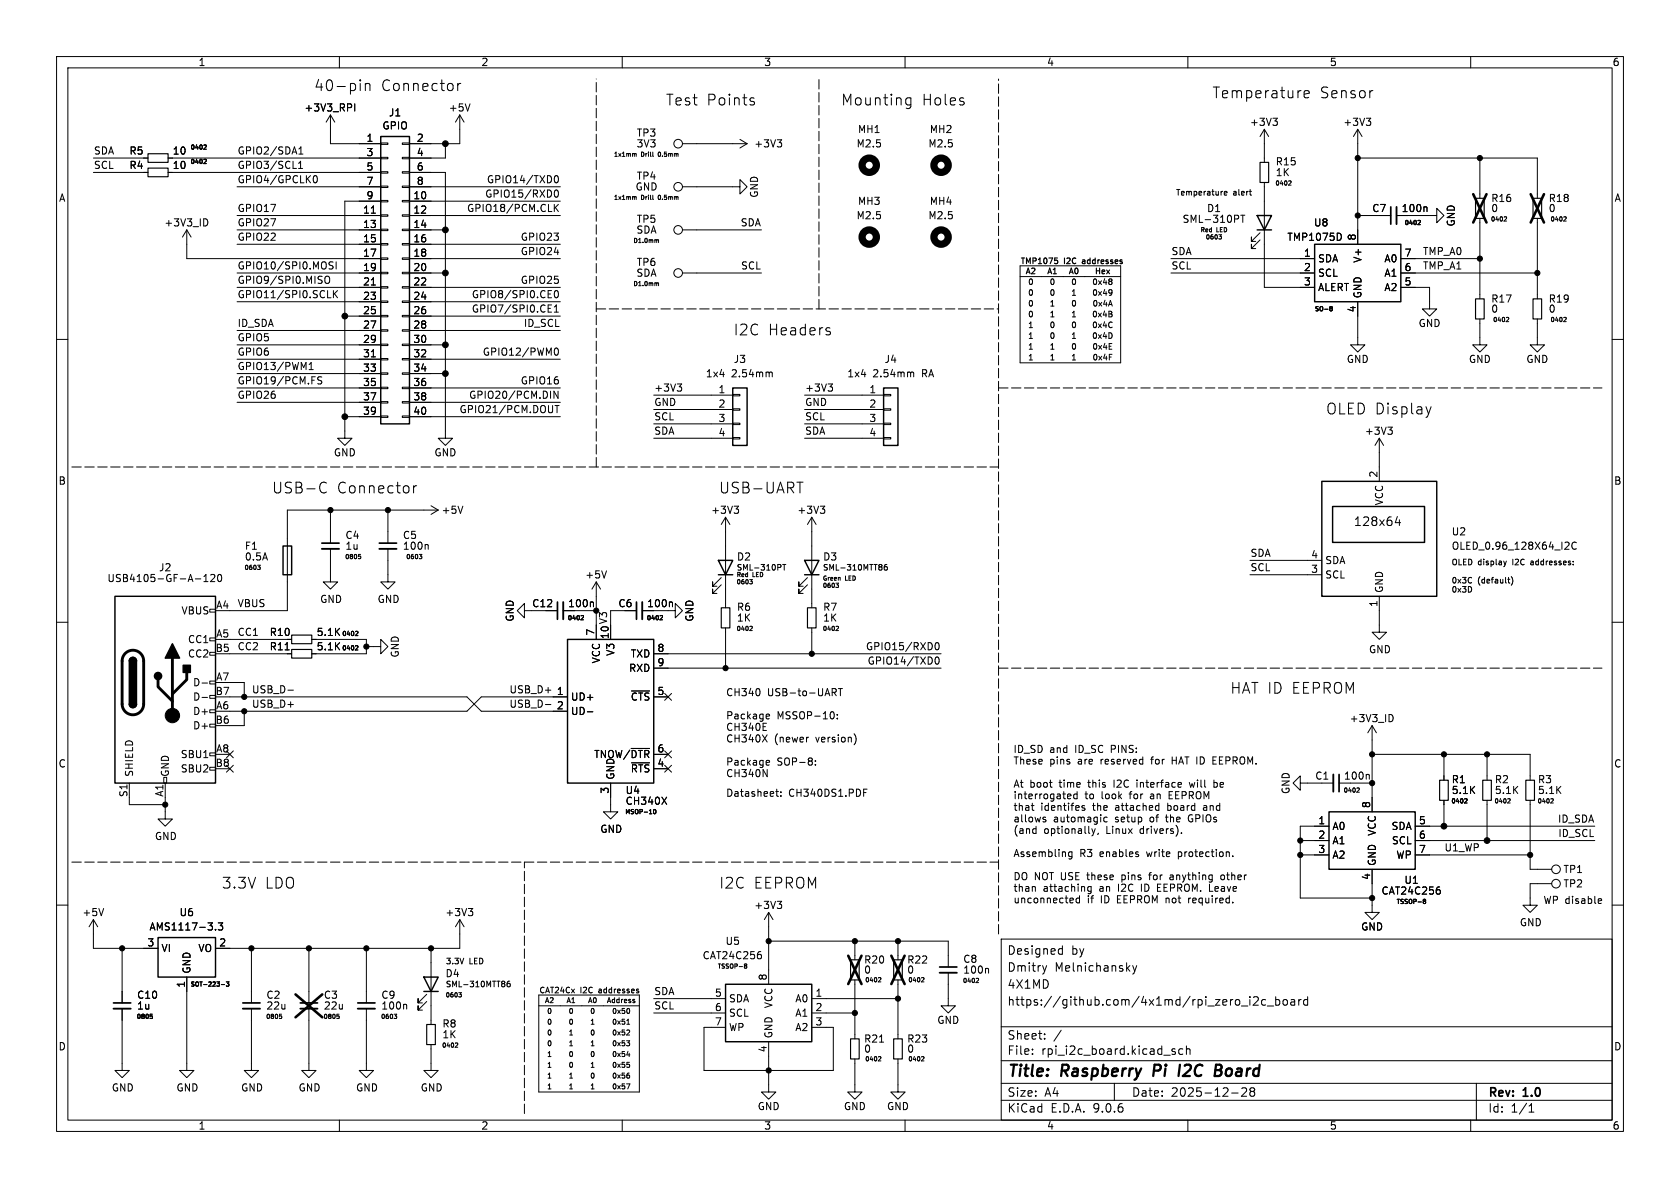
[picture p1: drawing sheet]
<svg xmlns="http://www.w3.org/2000/svg" width="297mm" height="210mm" viewBox="0 0 297 210" stroke-linecap="round" stroke-linejoin="round" font-family="sans-serif">
<g fill="none" stroke="#000" stroke-width=".18">
<path d="M10 10h277v190h-277zM12 12h273v186h-273zM60 10v2M62.7 18.4v1.2M63.7 14.1l-.1 .1 .1 .1M63.7 14.1v.2M63.7 14.7v1.3M63.7 14.1l.1 .1-.1 .1M64.6 14.7v1.3M64.6 14.9a.47 .47 0 0 1 .8 .1v1M80.9 14.7v1.3M81.5 14.7l-.4 .1-.2 .3"/>
<path d="M83.1 18.4l-.4 1.2M110 10v2M132.9 17.9l.4 .1 .1 .3-.3 .3h-.3M132.9 17.3l.4 .1M160 10v2M160.2 18.4l.3 .2 .5-.1M161 17.4l-.5-.1-.3 .2M161 17.3v1.5a.52 .52 0 0 1-.8 .3M210 10v2M230.6 16.7l.9-.2-.1-.4-.6-.1-.2 .3v.9l.2 .1 .6-.1M242.5 16h.2M260 10v2"/>
<path d="M16.5 27.9h9.7M16.5 30.5h9.7M29.7 27.9h37.6M29.7 30.5h37.6M36.2 28.2h.2l.1 .2-.5 .5h.5M36.2 25.6l.2 .1 .1 .1-.5 .6h.5M36.3 38.7a.68 .68 0 0 1 .4 .6 .68 .68 0 0 1-.4 .6M41.9 33h25.4M41.9 38.1h25.4M52.8 29.8h.7M52.8 28.9l.3-.4v1.3M52.8 27.2h.8"/>
<path d="M52.8 26.3l.4-.3v1.2M55.6 31.1l.1-.1a.68 .68 0 0 1 .4 .7 .68 .68 0 0 1-.4 .6 .84 .84 0 0 1-.1-1.2zM58.4 20.3l-.7 1.3M58.4 20.3l.8 1.3M58.4 20.3v5.1h8.9M65.6 37.7h.8M67.3 25.3h1.3v.2h-1.3zM67.3 27.8h1.3v.3h-1.3zM67.3 30.4h1.3v.2h-1.3zM67.3 32.9h1.3v.2h-1.3zM67.3 35.4h1.3v.3h-1.3zM67.3 38h1.3v.2h-1.3z"/>
<path d="M67.3 35.6h-6.3v41.9h1.2l-1.2 1.2-1.3-1.2h1.3M71.1 25.3h1.3v.2h-1.3zM71.1 27.8h1.3v.3h-1.3zM71.1 30.4h1.3v.2h-1.3zM71.1 32.9h1.3v.2h-1.3zM71.1 35.4h1.3v.3h-1.3zM71.1 38h1.3v.2h-1.3zM72.4 30.5h6.3v47h1.3l-1.3 1.2-1.2-1.2h1.2M72.4 33h26.7M72.4 35.6h26.7M72.4 38.1h26.7M78.7 25.4v2.5h-6.3"/>
<path d="M81.3 20.3v5.1h-8.9M81.3 20.3l-.8 1.3M81.3 20.3l.7 1.3M98 36.1v1.3M98.1 31.2l.2-.2a.68 .68 0 0 1 .4 .7 .68 .68 0 0 1-.4 .6l-.2-.1-.1-.4zM98.1 33.7l.2-.1a.68 .68 0 0 1 .4 .6 .68 .68 0 0 1-.4 .7l-.2-.2-.1-.3zM98.2 36.7l.5 .7M98.7 36.1l-.7 .8M112.2 27.2h.2l.1 .4M112.2 34.8h.2l.1 .5M115.4 27.6h.1M115.4 35.2l.1 .1"/>
<path d="M120.6 33h10.2v-1.2l1.3 1.2-1.3 1.3v-1.3M120.6 25.4h11.5M130.8 24.6l1.3 .8M132.1 25.4l-1.3 .8M137.4 24.7h.8l-.4 .5M137.9 25.2l.3 .2v.3l-.3 .3M216.4 34.2l.5-.1v-.2l-.3-.1-.2 .2 .1 .4h.4M219.3 38h.8M219.7 38v1.3M220.9 33.8h.3M221.2 34.5h.1M223.5 32.3v18.5h8.9"/>
<path d="M223.5 22.9v5.8M223.5 22.9l-.7 1.2M223.5 22.9l.8 1.2M225 20.9h.8l-.4 .5M225.6 21.4l.2 .2v.3l-.2 .3M227.9 32h.3v.2l-.4 .5h.4M240 27.9h31.8v7.2M240 38.1h5.9M240 22.9v20.3M240 22.9l-.7 1.2M240 22.9l.8 1.2M241.5 20.9h.8l-.4 .5"/>
<path d="M242.1 21.4l.2 .2v.3l-.2 .3M246.9 38.1h7.1v-1.3l1.3 1.3-1.3 1.3v-1.3M250.8 39h.2l.1 .2-.5 .5h.5M252.1 36.6l.2 .1v.7M261.6 27.9v7.2M261.6 38.6v14.2M266 38.3l.3 .1v.1l-.4 .6h.4M271.8 38.6v14.2M276.6 38.3l.2 .1 .1 .1-.5 .6h.5M33 40.6v5.1h34.3M33 40.6l-.7 1.3M33 40.6l.8 1.3"/>
<path d="M41.9 40.6h25.4M41.9 43.2h25.4M41.9 48.3h25.4M41.9 50.8h25.4M41.9 53.3h25.4M41.9 58.4h25.4M57.5 49l.2-.2a.43 .43 0 0 1 .6 .5v.4a.42 .42 0 0 1-.4 .4 .42 .42 0 0 1-.5-.4zM57.9 52.6h.6M58.9 46.3h-.5l-.2 .1v.4l.6 .2 .1 .3-.3 .3-.4-.1M58.9 51.4v1.2M59.1 51.9l.6 .7M59.4 46.3v1.3"/>
<path d="M59.7 51.4l-.8 .7M61 55.9h6.3M65.6 50.4h.8M67.3 40.5h1.3v.3h-1.3zM67.3 43.1h1.3v.2h-1.3zM67.3 45.6h1.3v.2h-1.3zM67.3 48.1h1.3v.3h-1.3zM67.3 50.7h1.3v.2h-1.3zM67.3 53.2h1.3v.3h-1.3zM67.3 55.8h1.3v.2h-1.3zM67.3 58.3h1.3v.2h-1.3zM71.1 40.5h1.3v.3h-1.3z"/>
<path d="M71.1 43.1h1.3v.2h-1.3zM71.1 45.6h1.3v.2h-1.3zM71.1 48.1h1.3v.3h-1.3zM71.1 50.7h1.3v.2h-1.3zM71.1 53.2h1.3v.3h-1.3zM71.1 55.8h1.3v.2h-1.3zM71.1 58.3h1.3v.2h-1.3zM72.4 40.6h6.3M72.4 43.2h26.7M72.4 45.7h26.7M72.4 48.3h6.3M72.4 50.8h26.7"/>
<path d="M72.4 53.3h26.7M72.4 55.9h26.7M72.4 58.4h26.7M96.9 54.5h.4M96.9 55.2h.6M96.9 53.9h.6M98 55.2h.7M98 54.3l.4-.4v1.3M98.1 51.5l.2-.1a.68 .68 0 0 1 .4 .6 .68 .68 0 0 1-.4 .6l-.2-.1-.1-.3zM116.1 50h.3v.5M116.1 42.4h.3v.5M120.6 40.6h14"/>
<path d="M120.6 48.3h14M146.5 58.6l.3 .2-.1 .3-.2 .1M146.5 57.9l.2 .1M180.3 48.9h17.8M180.3 47h17.8v17.1h-17.8zM196.4 49.3l.2 .2-.2 .2 .2 .4-.2 .2M196.4 51.2l.2 .2v.4l-.2 .4M196.6 55.6v.3M196.6 51.6l-.2 .2M207 45.7h25.4M207 48.3h25.4M215.9 41.5l-.2 .3 .2 .1v.2l-.3 .2"/>
<path d="M222.8 42.4l-1.6 1.5v-.7v.7h.8M222.8 41.1l-1.6 1.6v-.8v.8h.8M235.1 54.4l.1 .1M235.1 54.3l.4-.1v.2l-.1 .1M235.2 54.5h.2M235.2 54.5l-.1 .1M235.4 54.5l.1 .2v.2h-.4M236.9 41.3l.2 .5-.2 .6M240 53.3v7.7h1.3l-1.3 1.2-1.2-1.2h1.2M247.6 50.8h5.1v3.8h1.3l-1.3 1.3-1.2-1.3h1.2M247.6 45.7h14M247.6 48.3h24.2"/>
<path d="M261.6 56.4v4.6h1.3l-1.3 1.2-1.3-1.2h1.3M266.4 56.1h.3v.2l-.4 .6h.4M271.8 56.4v4.6h1.2l-1.2 1.2-1.3-1.2h1.3M276.6 56.1h.2l.1 .2-.5 .6h.5M10 60h2M41.9 61h25.4M41.9 63.5h25.4M41.9 66h25.4M41.9 68.6h25.4M41.9 71.1h25.4M54.6 65.3h.8M54.6 64.4l.4-.3v1.2"/>
<path d="M56.9 66.7l-.5-.1-.2 .1v.4l.6 .2 .1 .3-.3 .3-.4-.1M61 73.7h6.3M65.6 63.1h.8M67.3 60.8h1.3v.3h-1.3zM67.3 63.4h1.3v.2h-1.3zM67.3 65.9h1.3v.3h-1.3zM67.3 68.5h1.3v.2h-1.3zM67.3 71h1.3v.2h-1.3zM67.3 73.5h1.3v.3h-1.3zM71.1 60.8h1.3v.3h-1.3zM71.1 63.4h1.3v.2h-1.3zM71.1 65.9h1.3v.3h-1.3z"/>
<path d="M71.1 68.5h1.3v.2h-1.3zM71.1 71h1.3v.2h-1.3zM71.1 73.5h1.3v.3h-1.3zM72.4 61h6.3M72.4 63.5h26.7M72.4 66h6.3M72.4 68.6h26.7M72.4 71.1h26.7M72.4 73.7h26.7M98.1 71.7h.7M98.1 61.6l.2-.1a.68 .68 0 0 1 .4 .7 .68 .68 0 0 1-.4 .6l-.2-.1-.1-.4zM98.5 71.7v1.3"/>
<path d="M98.7 69.1v1.3l-.8-1.3v1.3M115.6 69.9h13.9M115.6 72.4h13.9M115.6 74.9h13.9M115.6 77.5h13.9M119.7 67.9h.8l-.4 .5M120.3 68.4l.2 .2v.3l-.2 .2M129.5 69.7h1.3v.3h-1.3zM129.5 72.3h1.3v.2h-1.3zM129.5 74.8h1.3v.3h-1.3zM129.5 77.3h1.3v.3h-1.3zM136.2 65.8l.3 .2v.6"/>
<path d="M142.2 69.9h14M142.2 72.4h14M142.2 74.9h14M142.2 77.5h14M146.4 67.9h.8l-.4 .5M146.9 68.4l.3 .2v.3l-.3 .2M156.2 69.7h1.3v.3h-1.3zM156.2 72.3h1.3v.2h-1.3zM156.2 74.8h1.3v.3h-1.3zM156.2 77.3h1.3v.3h-1.3zM161.2 65.8l.3 .2v.6M196.1 61.7h.5"/>
<path d="M196.1 60.7h.5M196.1 62.6h.5M243.8 77.5l-.7 1.2M243.8 77.5l.8 1.2M243.8 77.5v7.6M245.4 75.5h.7l-.4 .5M245.9 76l.2 .2v.3l-.2 .3M253 71.9l-.5 1.3M285 60h2M46 99.9l-.2 .3 .2 .1v.2l-.4 .2M56.9 85.3a.67 .67 0 0 1 .8 .1M57.7 87a.67 .67 0 0 1-.8 0"/>
<path d="M58.4 97v5.9h1.3l-1.3 1.2-1.3-1.2h1.3M58.4 90.2v5.8M63.4 98h.3M63.5 98.3l.3 .1-.1 .3-.2 .1M68.6 97v5.9h1.2l-1.2 1.2-1.3-1.2h1.3M68.6 90.2v5.8M73.1 85.9v1.2M73.7 85.9l-.4 .1-.2 .2M74.6 98l-.3 .3 .2 .1 .1 .2-.4 .2M75.5 96.3l.2 .1v.7M76.2 89.4l1.3 .8M77.5 90.2h-26.7v17.8h-10.2"/>
<path d="M77.5 90.2l-1.3 .7M81.8 89.5l-.4 1.2M128.3 91.4l-.8 1.3M128.3 91.4l.7 1.3M128.3 91.4v16M129.8 89.5h.8l-.5 .5M130.3 90l.3 .2v.3l-.3 .2M138 99.9v.3M138.4 99.8h.5M138.6 99.8v1M140.9 85.2h1.1M143.5 91.4v16"/>
<path d="M143.5 91.4l-.8 1.3M143.5 91.4l.8 1.3M145 89.5h.8l-.4 .5M145.6 90l.2 .2v.3l-.2 .2M155.8 99.8l.1 .2-.1 .2M156.8 99.8h-.3l-.1 .2-.1 .6 .2 .2 .3-.1v-.5h-.3l-.2 .2M221 99.1h12.7M247 91.3l-.3 1.1h.9M247.4 91.9v1M266.3 99.2l-.2 .6M270.6 99.5v.3M277.2 95.8l.2 .3-.1 .3-.7 .7h.8"/>
<path d="M278.7 96a.6 .6 0 0 0-.9 .4 .6 .6 0 0 0 .6 .7l.3-.1M10 110h2M34.5 102.3h1M36 102.8h.8M36 101.9l.4-.4v1.3M37.1 107.7h1v.5h-1zM37.1 112.8h1v.5h-1zM37.1 115.3h1v.5h-1zM37.3 101.7l.4-.2 .3 .4-.8 .9h.8M38.6 101.6l.2-.1a.68 .68 0 0 1 .4 .7 .68 .68 0 0 1-.4 .6 .84 .84 0 0 1-.2-1.2zM40.6 113h11M40.6 115.6h11"/>
<path d="M50.4 114.9h.7M55.1 113h9.7v2.6h-9.7M62.9 111.6h.3l.1 .2-.5 .6h.5M62.9 114.1l.3 .1 .1 .2-.5 .5h.5M64.8 114.3h2.5v-1.3l1.3 1.3-1.3 1.3v-1.3M92.7 108v-1.3l-1.3 1.3 1.3 1.2v-1.2h1.3M96.5 108h2.1M99.6 108h5.8M102.8 108.8h.3l.1 .2-.5 .6h.5M104.7 106.4l.2 .2v.7M105.4 102.9l-.8 1.2M105.4 102.9l.8 1.2"/>
<path d="M105.4 102.9v10.1M107.2 100.9l-.4 1.3M107.9 108h4.6M113.5 108h2.1M115.6 115.6h50.8M115.6 118.1h50.8M116.8 108.8h.3v.2l-.4 .6h.4M118.1 108h1.3v-1.3l1.2 1.3-1.2 1.2v-1.2M118.7 106.4l.2 .2v.7M127.5 103.4l-1.5 1.5v-.8v.8h.7M127.5 102.1l-1.5 1.5v-.7v.7h.7M128.3 111v7.1"/>
<path d="M132.5 102.5h.5l-.3 .2 .3 .1v.3l-.4 .1M132.7 110.7h.2l.1 .2-.5 .6h.5M142.7 103.4l-1.5 1.5v-.8v.8h.8M142.7 102.1l-1.5 1.5v-.7v.7h.8M143.5 111v4.6M147.9 110.7h.3v.2l-.4 .6h.4M148.2 103.1l-.2 .3 .2 .1v.2l-.3 .1M155.8 100.3l.1 .1-.1 .3M165.4 116.3l.2-.2a.68 .68 0 0 1 .4 .7 .68 .68 0 0 1-.4 .6l-.2-.1-.1-.4zM165.4 113.7l.2-.1a.68 .68 0 0 1 .4 .6 .68 .68 0 0 1-.4 .7l-.2-.2-.1-.3zM221 101.6h12.7M243.8 105.4v6.4h1.3l-1.3 1.2-1.2-1.2h1.2"/>
<path d="M261.6 101.9l-.1 .2M266.5 102.4h.4M266.7 103l.2 .1M267.2 101.9a1.15 1.15 0 0 1 0 1.6M285 110h2M22.9 138.4v3.8h6.3M29 137.4h.5v1h-.5zM29.2 138.4v6.4h1.3l-1.3 1.3-1.3-1.3h1.3M35.7 120.7h1M35.7 123.3h1M37.1 120.4h1v.5h-1zM37.1 122.9h1v.5h-1z"/>
<path d="M37.1 125.5h1v.5h-1zM37.1 128h1v.5h-1zM37.1 133.1h1v.5h-1zM37.1 135.6h1v.5h-1zM40 132.7l1.2 1.3M40 135.3l1.2 1.2M40.6 123.2h41.9l2.6 2.5h15.2M40.6 120.7h2.6v2.5M41.2 132.7l-1.2 1.3M41.2 135.3l-1.2 1.2M43.2 125.7v2.6h-2.6M50.9 122h1"/>
<path d="M96.4 124.5h1M100.3 123.2h-15.2l-2.6 2.5h-41.9M103.8 125.8h1M107.9 138.4v5.1h1.3l-1.3 1.3-1.2-1.3h1.2M111.6 132.3h3.2M111.6 122.1h3.2M111.6 134.8h3.2M115.6 123.2h2.5M115.6 133.4h2.5M115.6 135.9h2.5M117.5 122.6l1.2 1.2M117.5 132.7l1.2 1.3"/>
<path d="M117.5 135.3l1.2 1.2M118.7 122.6l-1.2 1.2M118.7 132.7l-1.2 1.3M118.7 135.3l-1.2 1.2M134.3 122v.8M134.8 129.9l.8 1.3M134.9 129.1h.6M134.9 136l.7 1.3v-1.3M135.6 134.4l.4 .1 .1 .2-.7 .1M135.6 126.2l.4 .1 .1 .2-.7 .2M135.6 129.9l-.8 1.3M136 127l-.4 .1"/>
<path d="M136 135.2l-.4 .1M137.1 139.9h.5M137.3 139.5v1.1l.3 .2M138 140v.1M142.8 130.3h.1M144.2 135.1v.2M144.2 134.5v.1M147.1 121.7h.5l.2 .3-.1 .3-.6 .1M147.2 125.8a.79 .79 0 0 1 0 1.3M147.4 122.4l.4 .6M148 126.3v.1M148 127v.1"/>
<path d="M148.2 121.7h.7M148.6 121.7v1.3M151 129.8a1.49 1.49 0 0 1 0 1.8M152.7 139.5h.6M190.4 139.9v1.3M201 137.9v.1M201 138.3v.9M206.7 139.9v1.3h.6M207.2 133.8v1.3M207.2 134.4h.8M210.3 138.3l.2 .9 .2-.6M214.4 134.4h.5"/>
<path d="M214.4 135.1h.6M214.4 133.8h.6M214.6 137.9v1.3M214.6 138.4l.4-.1 .2 .1M215.2 139l-.2 .2-.4-.1M229.9 138.4v-1.2l-1.3 1.2 1.3 1.3v-1.3h5.8M236.7 138.4h5.9M240 139.3h.2l.1 .2-.5 .5h.5M241.9 136.9l.2 .2v.6M242.6 128.3v15.2M242.6 133.4h27.9v4.5M242.6 128.3l-.8 1.2"/>
<path d="M242.6 128.3l.7 1.2M245.9 126.3a.68 .68 0 0 1 .4 .6 .68 .68 0 0 1-.4 .7M255.3 133.4v4.5M262.9 133.4v4.5M115.7 143.1a.39 .39 0 0 0-.2 .4 .39 .39 0 0 0 .4 .3 .51 .51 0 0 0-.1-.7M117 140.9l.9 1.3M117.9 140.9l-.9 1.3M137.4 159.3h.8l-.4 .5M137.9 159.8l.3 .3v.3l-.3 .2M138 140.7v.1M152.7 140.1h.4M182.3 142.4h.5"/>
<path d="M182.6 143.2h.2M183 156.8v.8M183 146.5l.2 .1M183.2 146.1v1.2M183.2 147.3h-.2M184.4 144.8l.5 .3v.1l-.4 .1M184.4 144.5h.5M188.9 140.4h.4v.3l-.6 .1M189.3 141.1l-.4 .1M189.5 150.6v1l-.2 .3-.3-.1M189.5 150.6h-.4l-.2 .2 .1 .6h.5M189.7 158.8l.1 .3-.7 .1"/>
<path d="M190.4 140.4h-.3l-.3 .2 .1 .5h.5M190.8 158.8h-.3l-.3 .2 .2 .5h.4M190.8 158.3v1.3M191.7 142.5l-.3-.1-.1 .2v.2l.4 .1v.3h-.4M192.9 156.7l-.1 1.2M192.9 156.8l-.4-.1-.2 .3 .1 .5h.5M193 146.5l.3 .8M193.3 147.3l-.3 .5M193.6 146.5l-.3 .8M194.2 147.3l-.2 .2M195.7 144.5l-.3-.1-.3 .3 .2 .5h.4M201.2 151.1v.3"/>
<path d="M203.1 154.7h.4M203.3 154.3l-.1 1.2M204.6 156.3v1.3h.6M204.6 156.9h.5M204.8 142.4l.1 .1M204.9 142v1.2M204.9 143.2h-.1M206.7 140.5h.4M207.2 154.7h-.3M207.3 155h-.3l-.2 .2 .1 .3h.4M208.9 147.2v.1M210.1 158.8v.8"/>
<path d="M210.3 144.1l-.2 .5 .2 .6M210.4 158.8l-.3 .2M212.9 142.4l-.1 .1M212.9 142.8l-.2 .1 .2 .3M216.4 154.7h-.3l-.3 .2 .1 .6h.5M217.9 151.3v.1M229.9 148.6h5M229.9 151.1h5M234.9 146.1h-5v12.7h12.7M242.6 153.7v7.6h1.2l-1.2 1.3-1.3-1.3h1.3M250.2 146.1h31.7M250.2 148.6h31.7"/>
<path d="M250.2 151.1h20.3M251.6 159.2l.1 .1M251.7 159.3h.1M251.7 159h-.1M251.8 159h-.1M251.8 159.3h.1M251.8 159.3l-.2 .1M251.9 159l.1 .1-.1 .2M251.9 159.3l.1 .1v.3h-.4M254.3 156.8h.2M254.4 157.3l.2 .2v.3l-.2 .3M255.3 141.5v4.6"/>
<path d="M259.2 141.2l.2 .1-.1 .2-.4 .4h.5M262.9 141.5v7.1M266.8 141.2l.2 .1-.1 .2-.4 .4h.5M270.5 141.5v12.2h3.8M274.3 156.2h-3.8v3.8h1.3l-1.3 1.3-1.3-1.3h1.3M274.5 141.2l.1 .1v.2l-.5 .4h.5M282.7 158.9h.4v.3l-.6 .1M283.1 159.7h-.4M10 160h2M16.5 162.6v5h11.4M16.5 162.6l-.8 1.2M16.5 162.6l.8 1.2"/>
<path d="M18.3 160.6l-.4 1.3M21.6 178.3v10.9h1.3l-1.3 1.3-1.3-1.3h1.3M21.6 167.6v9.7M26.6 179.3h.3M26.6 179.6l.4 .1-.1 .3h-.3M33 172.7v16.5h1.3l-1.3 1.3-1.3-1.3h1.3M38.1 164.3v.1M38.6 163.1h.8l-.5 .5 .4 .1v.6l-.2 .1-.5-.1M39.1 174h.6M40 173.6h.5l-.3 .3h.2v.4h-.4M44.4 178.3v10.9h1.3l-1.3 1.3-1.2-1.3h1.2M44.4 167.6v9.7"/>
<path d="M49.5 179.6l.3 .1-.1 .3h-.2M54.6 178.3v10.9h1.3l-1.3 1.3-1.3-1.3h1.3M54.6 167.6v9.7M59.6 179.6l.4 .1-.1 .3h-.3M64.8 178.3v10.9h1.2l-1.2 1.3-1.3-1.3h1.3M64.8 167.6v9.7M70.1 179.3l-.2 .3 .2 .1v.2l-.3 .1M71.7 177.5l.2 .2v.7M75.4 177l-1.5 1.6v-.8v.8h.8M75.4 175.8l-1.5 1.5v-.8v.8h.8M76.2 167.6v13.5M81.1 175.5h.5l-.3 .3h.2l.1 .3-.4 .1"/>
<path d="M81.3 162.6v5h-43.2M81.3 162.6l-.8 1.2M81.3 162.6l.7 1.2M82.8 160.6h.8l-.4 .5M83.3 161.1l.3 .2v.3l-.3 .3M89.2 173.5l.1 .1-.1 .2M89.2 173.9l.1 .2-.1 .3M90.1 173.4l-.3 .1-.1 .2-.1 .6 .2 .1 .4-.1-.1-.4-.3-.1-.2 .2M95.2 177.8h17.8M95.2 175.9h17.8v17.1h-17.8zM111.1 178.3a.56 .56 0 0 1 0 .9M115.6 176.5h12.7"/>
<path d="M115.6 179.1h12.7M131.6 170.7h.1M131.7 170.4l-.1 .1M131.7 170.7h.2M131.7 170.7l-.1 .1M131.9 170.4l.1 .1-.1 .2M131.9 170.7l.1 .1M132 170.8h.1M132 170.8v.3h-.4M134.3 168.2h.2M134.4 168.7l.2 .2v.3l-.2 .3M135.9 161.3v12.7"/>
<path d="M135.9 161.3l-.8 1.3M135.9 161.3l.8 1.3M135.9 166.4h31.7v4.5M143.5 176.5h15.2M143.5 179.1h7.6M151.1 166.4v3.3M151.1 173.2v10.4M155.4 172.8h.3v.2l-.4 .6h.4M158.7 166.4v3.3M158.7 173.2v10.4M163 172.8h.3l.1 .2-.5 .6h.5M167.6 172v5.8h1.3l-1.3 1.3-1.2-1.3h1.2"/>
<path d="M172.9 172.9l.1 .2v.2l-.5 .4h.5M174.6 171.2l.2 .2v.6M177 166h108v32h-108zM185 170.7l-.3 1M187.4 167.7l.4 .1M187.8 167.2v1.5M187.8 168.6l-.4 .1M200.2 170.7l.4 1M200.6 171.7l-.1 .4-.3 .1M201 170.7l-.4 1M219.5 177.8h1.1M221 176.2v.1"/>
<path d="M221 176.7v1M221.6 176.3l.6-.1 .2 .1 .1 .3-1 1.1h1M223.7 176.8l-.4-.1-.3 .3v.4l.2 .2h.5M224 177.8h1.2M225.5 176.8l.5-.1 .2 .3v.4l-.1 .2h-.6M225.5 176.2v1.5M226.9 176.8l.2-.1 .4 .1 .1 .6-.1 .2-.4 .1-.2-.1zM228.2 176.8h.6l.1 .9M228.9 177.1h-.5a.29 .29 0 0 0-.2 .3 .29 .29 0 0 0 .2 .3l.5-.1M229.6 176.7v1M230 176.7l-.3 .1-.1 .2M231.2 176.8l-.5-.1-.2 .3v.4l.1 .2h.6"/>
<path d="M231.2 176.2v1.5M285 160h2M60 198v2M76.2 184.7v4.5h1.3l-1.3 1.3-1.3-1.3h1.3M80.6 184.4h.3v.2l-.4 .5h.4M110 198v2M110.8 184h.5l-.3 .3M110.8 191.6h.6l-.4 .9M110.8 181.1h.5M110.8 186.5h.6M110.8 187.8h.5M110.9 180.4l.2-.2v.9"/>
<path d="M110.9 182.1h.3l.1 .2-.5 .7h.5M111.1 189.7h.1M111.1 184.3l.2 .2-.2 .4M111.1 188.1l.2 .2-.2 .4M111.1 190l.2 .2-.2 .4M111.2 186.2v.6M128.3 181.6h-3.8v7.6h22.8v-7.6h-3.8M135.9 184.2v8.8h1.3l-1.3 1.3-1.3-1.3h1.3M151.1 187.2v5.8h1.3l-1.3 1.3-1.2-1.3h1.2M155.4 186.8h.3v.2l-.4 .5h.4M155.5 184.2h.7M158.7 187.2v5.8h1.3l-1.3 1.3-1.2-1.3h1.2"/>
<path d="M160 198v2M163 186.8h.3l.1 .2-.5 .5h.5M177 194.5h108M177 191.5h108M177 187.5h108M177 181.5h108M182.5 186.3v.1M182.5 185.5v.1M184.7 183.6v.1M184.7 182.8v.1M187.6 182.1l-1.3 2M197 191.5v3"/>
<path d="M207.2 185.7l.6 .4-.2 .3-.4-.1M207.7 185.5l-.3-.1-.2 .2M209.1 185.5l-.4-.1-.3 .3v.4l.1 .2h.6M209.7 185.5l.3-.1 .3 .1 .1 .9M209.7 184.9v1.5M210 198v2M217.7 193.2h1.2M219.5 192.4l.6-.1 .2 .1 .1 .3-.9 1.1h.9M221.2 192.9l-.2-.2 .2-.4 .5 .1 .1 .2-.3 .3M221.2 192.9l-.2 .3v.5l.2 .1 .5-.1 .1-.2-.1-.4-.2-.2M221.2 192.9h.3M260 198v2"/>
<path d="M261 191.5v6.5M270.3 196.6h.9M270.3 195.5l.4-.4v1.5"/>
<circle cx="119.9" cy="25.4" r=".76"/>
<circle cx="119.9" cy="33" r=".76"/>
<circle cx="119.9" cy="40.6" r=".76"/>
<circle cx="119.9" cy="48.3" r=".76"/>
<circle cx="275.1" cy="156.2" r=".76"/>
<circle cx="275.1" cy="153.7" r=".76"/>
</g>
<path d="M204.1 188.2l-.2 2M208.6 188.2l-.3 2M210.4 189.1l-1.3 1.1h1.2M214.9 189.2h.6M215 188.2h.6a.49 .49 0 0 1 .4 .5 .49 .49 0 0 1-.5 .5M215.5 189.2l.3 .1a.58 .58 0 0 1-.3 .9" fill="none" stroke="#000" stroke-width=".4"/>
<g fill="none" stroke="#000" stroke-width=".25">
<path d="M67.3 24.1h5.1v50.8h-5.1zM222.2 38.1h2.6l-1.3 2.5zM222.2 40.6h2.6M232.4 43.2h15.2v10.1h-15.2zM129.5 68.6h2.6v10.1h-2.6zM156.2 68.6h2.5v10.1h-2.5zM50 96.5h1.6v5.1h-1.6zM127 99.1h2.5l-1.2 2.5zM142.2 99.1h2.6l-1.3 2.5zM233.7 85.1h20.3v20.3h-20.3zM235.6 89.5h16.2v6.4h-16.2zM20.3 105.4h17.8v33h-17.8z"/>
<path d="M22.9 116.8a.64 .64 0 0 1 .6-.6 .64 .64 0 0 1 .6 .6M100.3 113h15.3v25.4h-15.3zM127 101.6h2.5M142.2 101.6h2.6M22.9 124.5a.64 .64 0 0 0 .6 .6 .64 .64 0 0 0 .6-.6M234.9 143.5h15.3v10.2h-15.3zM27.9 165.7h10.2v7h-10.2zM74.9 172.7h2.6l-1.3 2.6zM74.9 175.3h2.6M128.3 174h15.2v10.2h-15.2z"/>
</g>
<path d="M245.9 36.6v3M56.9 96h3M67.1 96h3M98.6 106.4v3.1M112.5 106.4v3.1M236.7 136.9v3.1M20.1 177.3h3M42.9 177.3h3.1M53.1 177.3h3M63.2 177.3h3.1M166.1 170.9h3.1" fill="none" stroke="#000" stroke-width=".3"/>
<path d="M246.9 36.6v3M56.9 97h3M67.1 97h3M99.6 106.4v3.1M113.5 106.4v3.1M235.7 136.9v3.1M20.1 178.3h3M42.9 178.3h3.1M53.1 178.3h3M63.2 178.3h3.1M166.1 172h3.1" fill="none" stroke="#000" stroke-width=".33"/>
<g fill="none" stroke="#000" stroke-width=".2">
<path d="M26.2 29.7h3.5v1.5h-3.5zM26.2 27.2h3.5v1.5h-3.5zM222.8 28.7h1.5v3.6h-1.5zM260.9 35.1h1.5v3.5h-1.5zM271 35.1h1.5v3.5h-1.5zM186.5 45.6h.4M186.8 46l.2 .2v.2l-.2 .2M191.4 46.3v.3M260.9 52.8h1.5v3.6h-1.5zM271 52.8h1.5v3.6h-1.5zM51.6 112.3h3.5v1.5h-3.5zM51.6 114.8h3.5v1.5h-3.5z"/>
<path d="M127.5 107.4h1.5v3.6h-1.5zM142.7 107.4h1.6v3.6h-1.6zM254.5 137.9h1.5v3.6h-1.5zM262.1 137.9h1.6v3.6h-1.6zM269.7 137.9h1.6v3.6h-1.6zM150.4 169.7h1.5v3.5h-1.5zM158 169.7h1.5v3.5h-1.5zM75.4 181.1h1.6v3.6h-1.6zM150.4 183.6h1.5v3.6h-1.5zM158 183.6h1.5v3.6h-1.5z"/>
</g>
<g fill="none" stroke="#000" stroke-width="1.3">
<circle cx="153.7" cy="29.2" r="1.27"/>
<circle cx="166.4" cy="29.2" r="1.27"/>
<circle cx="153.7" cy="41.9" r="1.27"/>
<circle cx="166.4" cy="41.9" r="1.27"/>
</g>
<path d="M22.1 115.5a1.9 1.9 0 0 1 2.1-.4 1.9 1.9 0 0 1 1.2 1.7v7.7a1.91 1.91 0 0 1-1.9 1.9 1.91 1.91 0 0 1-1.9-1.9v-7.8l.2-.6zM30.5 116.3v10.2M33 118.9v1.2l-2.5 2.6M27.9 120.1v1.3l2.6 2.6" fill="none" stroke="#000" stroke-width=".51"/>
<g fill="#000" stroke="#000" stroke-width=".25">
<path d="M23 116.4a.64 .64 0 0 1 .7-.1 .64 .64 0 0 1 .4 .5h-1.2zM30.5 113.8l1.2 2.5h-2.5zM32.4 117.6h1.3v1.3h-1.3zM22.9 116.8h1.2v7.7h-1.2zM22.9 124.5h1.2a.64 .64 0 0 1-.6 .6 .64 .64 0 0 1-.6-.6z"/>
<circle cx="27.9" cy="119.5" r=".63"/>
</g>
<g fill="#000" stroke="#000" stroke-width=".18">
<circle cx="78.7" cy="25.4" r=".51"/>
<circle cx="240" cy="38.1" r=".46"/>
<circle cx="240" cy="27.9" r=".46"/>
<circle cx="261.6" cy="27.9" r=".46"/>
<circle cx="61" cy="55.9" r=".51"/>
<circle cx="78.7" cy="48.3" r=".51"/>
<circle cx="78.7" cy="40.6" r=".51"/>
<circle cx="261.6" cy="45.7" r=".46"/>
<circle cx="271.8" cy="48.3" r=".46"/>
<circle cx="61" cy="73.7" r=".51"/>
<circle cx="78.7" cy="66" r=".51"/>
<circle cx="78.7" cy="61" r=".51"/>
<circle cx="58.4" cy="90.2" r=".46"/>
<circle cx="68.6" cy="90.2" r=".46"/>
<circle cx="64.8" cy="114.3" r=".46"/>
<circle cx="105.4" cy="108" r=".46"/>
<circle cx="128.3" cy="118.1" r=".46"/>
<circle cx="143.5" cy="115.6" r=".46"/>
<circle cx="30.5" cy="126.5" r="1.27"/>
<circle cx="43.2" cy="123.2" r=".46"/>
<circle cx="43.2" cy="125.7" r=".46"/>
<circle cx="242.6" cy="133.4" r=".46"/>
<circle cx="242.6" cy="138.4" r=".46"/>
<circle cx="255.3" cy="133.4" r=".46"/>
<circle cx="262.9" cy="133.4" r=".46"/>
<circle cx="29.2" cy="142.2" r=".46"/>
<circle cx="229.9" cy="148.6" r=".46"/>
<circle cx="229.9" cy="151.1" r=".46"/>
<circle cx="242.6" cy="158.8" r=".46"/>
<circle cx="255.3" cy="146.1" r=".51"/>
<circle cx="262.9" cy="148.6" r=".51"/>
<circle cx="270.5" cy="151.1" r=".46"/>
<circle cx="21.6" cy="167.6" r=".46"/>
<circle cx="44.4" cy="167.6" r=".46"/>
<circle cx="54.6" cy="167.6" r=".46"/>
<circle cx="64.8" cy="167.6" r=".46"/>
<circle cx="76.2" cy="167.6" r=".46"/>
<circle cx="135.9" cy="166.4" r=".46"/>
<circle cx="151.1" cy="179.1" r=".46"/>
<circle cx="151.1" cy="166.4" r=".46"/>
<circle cx="158.7" cy="176.5" r=".46"/>
<circle cx="158.7" cy="166.4" r=".46"/>
<circle cx="135.9" cy="189.2" r=".46"/>
</g>
<path d="M260.4 34.3l2.4 5M262.8 34.3l-2.4 5M270.6 34.3l2.4 5M273 34.3l-2.4 5M52.2 175.8l4.8 4M57 175.8l-4.8 4M150 168.9l2.3 5.1M152.3 168.9l-2.3 5.1M157.6 168.9l2.3 5.1M159.9 168.9l-2.3 5.1" fill="none" stroke="#000" stroke-width=".46"/>
<path d="M105.4 54.6h71.1M144.8 54.6v-40.6M176.5 68.6h106.7M12.7 82.6h163.8M105.4 82.6v-68.6M176.5 118.1h106.7M12.7 152.4h163.8M176.5 165.1v-151.1M92.7 196.9v-44.5" fill="none" stroke="#000" stroke-width=".18" stroke-dasharray="1.7 .6"/>
<g font-size="2.8">
<text x="178" y="190.9">Title:</text>
<text x="187.7" y="190.9">Raspberry</text>
<text x="204.7" y="190.9">Pi</text>
<text x="210" y="190.9">I2C</text>
<text x="217.2" y="190.9">Board</text>
</g>
<g font-size="2.7">
<text x="55.5" y="16.3">40-pin</text>
<text x="67.3" y="16.3">Connector</text>
<text x="214.3" y="17.5">Temperature</text>
<text x="233.3" y="17.5">Sensor</text>
<text x="117.7" y="18.8">Test</text>
<text x="124.9" y="18.8">Points</text>
<text x="148.6" y="18.8">Mounting</text>
<text x="162.9" y="18.8">Holes</text>
<text x="129.6" y="59.4">I2C</text>
<text x="135.8" y="59.4">Headers</text>
<text x="234.4" y="73.4">OLED Display</text>
<text x="48" y="87.4">USB-C</text>
<text x="59.5" y="87.4">Connector</text>
<text x="127.1" y="87.4">USB-UART</text>
<text x="217.4" y="122.9">HAT ID EEPROM</text>
<text x="39.2" y="157.2">3.3V</text>
<text x="46.8" y="157.2">LDO</text>
<text x="127.1" y="157.2">I2C</text>
<text x="133.3" y="157.2">EEPROM</text>
</g>
<g font-size="2.1">
<text x="239.3" y="93.2">128x64</text>
<text x="178" y="172">Dmitry</text>
<text x="178" y="169">Designed</text>
<text x="186.4" y="172">Melnichansky</text>
<text x="189.4" y="169">by</text>
<text x="178" y="178">https://github.com/4x1md/rpi_zero_i2c_board</text>
<text x="178" y="175">4X1MD</text>
<text x="178" y="184">Sheet:</text>
<text x="178" y="186.7">File:</text>
<text x="184.1" y="186.7">rpi_i2c_board.kicad_sch</text>
<text x="178" y="196.9">KiCad</text>
<text x="178" y="194.1">Size:</text>
<text x="184.7" y="194.1">A4</text>
<text x="185.7" y="196.9">E.D.A.</text>
<text x="193.3" y="196.9">9.0.6</text>
<text x="200" y="194.1">Date:</text>
<text x="207" y="194.1">2025-12-28</text>
<text x="263" y="194.3">Rev:</text>
<text x="263" y="196.9">Id:</text>
<text x="267.1" y="196.9">1/1</text>
<text x="269.4" y="194.3">1.0</text>
</g>
<g font-size="1.8">
<text x="35" y="11.9">1</text>
<text x="85" y="11.9">2</text>
<text x="135" y="11.9">3</text>
<text x="185" y="11.9">4</text>
<text x="235" y="11.9">5</text>
<text x="285" y="11.9">6</text>
<text x="53.7" y="19.9">+3V3_RPI</text>
<text x="67.5" y="23.1">GPIO</text>
<text x="68.7" y="20.8">J1</text>
<text x="79.2" y="19.9">+5V</text>
<text x="151.6" y="23.7">MH1</text>
<text x="164.3" y="23.7">MH2</text>
<text x="220.9" y="22.5">+3V3</text>
<text x="237.4" y="22.5">+3V3</text>
<text x="16.5" y="27.4">SDA</text>
<text x="16.5" y="29.9">SCL</text>
<text x="22.8" y="27.5">R5</text>
<text x="30.4" y="27.5">10</text>
<text x="41.9" y="27.4">GPIO2/SDA1</text>
<text x="41.9" y="29.9">GPIO3/SCL1</text>
<text x="64.7" y="25.1">1</text>
<text x="64.7" y="27.7">3</text>
<text x="73.6" y="25.1">2</text>
<text x="73.6" y="27.7">4</text>
<text x="112.4" y="26.3">3V3</text>
<text x="112.5" y="24.4">TP3</text>
<text x="133.2" y="26.3">+3V3</text>
<text x="151.3" y="26.3">M2.5</text>
<text x="164" y="26.3">M2.5</text>
<text x="225.4" y="29.4">R15</text>
<text x="10.3" y="35.9">A</text>
<text x="22.8" y="30.1">R4</text>
<text x="30.4" y="30.1">10</text>
<text x="41.9" y="32.5">GPIO4/GPCLK0</text>
<text x="64.7" y="30.2">5</text>
<text x="64.7" y="32.8">7</text>
<text x="64.7" y="35.3">9</text>
<text x="73" y="35.3">10</text>
<text x="73.6" y="30.2">6</text>
<text x="73.6" y="32.8">8</text>
<text x="85.7" y="35">GPIO15/RXD0</text>
<text x="86" y="32.5">GPIO14/TXD0</text>
<text x="112.3" y="33.9">GND</text>
<text x="112.5" y="32">TP4</text>
<text x="134.2" y="35.1" transform="rotate(-90 134.2 35.1)">GND</text>
<text x="225.4" y="31.3">1K</text>
<text x="263.5" y="35.9">R16</text>
<text x="273.7" y="35.9">R18</text>
<text x="285.3" y="35.9">A</text>
<text x="29" y="40.2">+3V3_ID</text>
<text x="41.9" y="37.6">GPIO17</text>
<text x="41.9" y="40.1">GPIO27</text>
<text x="64.1" y="37.8">11</text>
<text x="64.1" y="40.4">13</text>
<text x="73" y="37.8">12</text>
<text x="73" y="40.4">14</text>
<text x="82.5" y="37.6">GPIO18/PCM.CLK</text>
<text x="112.4" y="41.5">SDA</text>
<text x="112.5" y="39.6">TP5</text>
<text x="130.8" y="40.1">SDA</text>
<text x="151.3" y="39">M2.5</text>
<text x="151.6" y="36.4">MH3</text>
<text x="164" y="39">M2.5</text>
<text x="164.3" y="36.4">MH4</text>
<text x="209" y="39.6">SML-310PT</text>
<text x="213.3" y="37.7">D1</text>
<text x="232.2" y="40.2">U8</text>
<text x="242.5" y="37.7">C7</text>
<text x="247.7" y="37.7">100n</text>
<text x="257.4" y="40.1" transform="rotate(-90 257.4 40.1)">GND</text>
<text x="263.5" y="37.7">0</text>
<text x="273.7" y="37.7">0</text>
<text x="41.9" y="47.7">GPIO10/SPI0.MOSI</text>
<text x="41.9" y="42.6">GPIO22</text>
<text x="64.1" y="42.9">15</text>
<text x="64.1" y="45.5">17</text>
<text x="73" y="42.9">16</text>
<text x="73" y="45.5">18</text>
<text x="92" y="45.2">GPIO24</text>
<text x="92" y="42.6">GPIO23</text>
<text x="112.5" y="47.2">TP6</text>
<text x="130.9" y="47.7">SCL</text>
<text x="207" y="45.2">SDA</text>
<text x="207" y="47.7">SCL</text>
<text x="227.5" y="42.8">TMP1075D</text>
<text x="230.4" y="45.5">1</text>
<text x="232.9" y="46.6">SDA</text>
<text x="239.8" y="42.6" transform="rotate(-90 239.8 42.6)">8</text>
<text x="240.9" y="46.6" transform="rotate(-90 240.9 46.6)">V+</text>
<text x="244.6" y="46.6">A0</text>
<text x="248.2" y="45.5">7</text>
<text x="251.5" y="47.7">TMP_A1</text>
<text x="251.5" y="45.2">TMP_A0</text>
<text x="41.9" y="50.3">GPIO9/SPI0.MISO</text>
<text x="41.9" y="52.8">GPIO11/SPI0.SCLK</text>
<text x="64.1" y="48">19</text>
<text x="64.1" y="50.5">21</text>
<text x="64.1" y="53.1">23</text>
<text x="73" y="48">20</text>
<text x="73" y="50.5">22</text>
<text x="73" y="53.1">24</text>
<text x="83.3" y="52.8">GPIO8/SPI0.CE0</text>
<text x="92" y="50.3">GPIO25</text>
<text x="112.4" y="49.1">SDA</text>
<text x="230.4" y="48">2</text>
<text x="230.4" y="50.5">3</text>
<text x="232.9" y="49.1">SCL</text>
<text x="232.9" y="51.7">ALERT</text>
<text x="240.9" y="52.8" transform="rotate(-90 240.9 52.8)">GND</text>
<text x="244.6" y="49.1">A1</text>
<text x="244.6" y="51.7">A2</text>
<text x="248.2" y="48">6</text>
<text x="248.2" y="50.5">5</text>
<text x="263.5" y="53.7">R17</text>
<text x="273.7" y="53.7">R19</text>
<text x="41.9" y="57.9">ID_SDA</text>
<text x="64.1" y="55.6">25</text>
<text x="64.1" y="58.2">27</text>
<text x="73" y="55.6">26</text>
<text x="73" y="58.2">28</text>
<text x="83.3" y="55.3">GPIO7/SPI0.CE1</text>
<text x="92.5" y="57.9">ID_SCL</text>
<text x="239.8" y="55.3" transform="rotate(-90 239.8 55.3)">4</text>
<text x="250.7" y="58">GND</text>
<text x="263.5" y="55.5">0</text>
<text x="273.7" y="55.5">0</text>
<text x="41.9" y="63">GPIO6</text>
<text x="41.9" y="60.4">GPIO5</text>
<text x="41.9" y="65.5">GPIO13/PWM1</text>
<text x="64.1" y="60.7">29</text>
<text x="64.1" y="63.2">31</text>
<text x="64.1" y="65.8">33</text>
<text x="73" y="60.7">30</text>
<text x="73" y="63.2">32</text>
<text x="73" y="65.8">34</text>
<text x="85.2" y="63">GPIO12/PWM0</text>
<text x="129.6" y="64.4">J3</text>
<text x="156.3" y="64.4">J4</text>
<text x="238" y="64.4">GND</text>
<text x="259.6" y="64.4">GND</text>
<text x="269.7" y="64.4">GND</text>
<text x="41.9" y="68">GPIO19/PCM.FS</text>
<text x="41.9" y="70.6">GPIO26</text>
<text x="64.1" y="68.3">35</text>
<text x="64.1" y="70.9">37</text>
<text x="73" y="68.3">36</text>
<text x="73" y="70.9">38</text>
<text x="82.8" y="70.6">GPIO20/PCM.DIN</text>
<text x="92" y="68">GPIO16</text>
<text x="115.6" y="69.3">+3V3</text>
<text x="115.6" y="71.9">GND</text>
<text x="124.7" y="66.9">1x4</text>
<text x="126.9" y="69.6">1</text>
<text x="129.3" y="66.9">2.54mm</text>
<text x="142.2" y="71.9">GND</text>
<text x="142.2" y="69.3">+3V3</text>
<text x="149.7" y="66.9">1x4</text>
<text x="153.6" y="69.6">1</text>
<text x="154.3" y="66.9">2.54mm</text>
<text x="163.1" y="66.9">RA</text>
<text x="64.1" y="73.4">39</text>
<text x="73" y="73.4">40</text>
<text x="81.1" y="73.1">GPIO21/PCM.DOUT</text>
<text x="115.6" y="76.9">SDA</text>
<text x="115.6" y="74.4">SCL</text>
<text x="126.9" y="72.1">2</text>
<text x="126.9" y="74.7">3</text>
<text x="126.9" y="77.2">4</text>
<text x="142.2" y="74.4">SCL</text>
<text x="142.2" y="76.9">SDA</text>
<text x="153.6" y="72.1">2</text>
<text x="153.6" y="74.7">3</text>
<text x="153.6" y="77.2">4</text>
<text x="241.2" y="77.1">+3V3</text>
<text x="58.9" y="80.9">GND</text>
<text x="76.7" y="80.9">GND</text>
<text x="10.3" y="85.9">B</text>
<text x="243.6" y="84.5" transform="rotate(-90 243.6 84.5)">2</text>
<text x="244.7" y="89.4" transform="rotate(-90 244.7 89.4)">VCC</text>
<text x="285.3" y="85.9">B</text>
<text x="61" y="95.5">C4</text>
<text x="71.1" y="95.5">C5</text>
<text x="78" y="91">+5V</text>
<text x="125.6" y="91">+3V3</text>
<text x="140.9" y="91">+3V3</text>
<text x="256.5" y="94.8">U2</text>
<text x="28" y="101.2">J2</text>
<text x="43.2" y="97.4">F1</text>
<text x="43.2" y="99.3">0.5A</text>
<text x="61" y="97.4">1u</text>
<text x="71.1" y="97.4">100n</text>
<text x="130.2" y="99.3">D2</text>
<text x="145.4" y="99.3">D3</text>
<text x="221" y="98.5">SDA</text>
<text x="221" y="101.1">SCL</text>
<text x="231.7" y="98.8">4</text>
<text x="231.7" y="101.3">3</text>
<text x="234.2" y="99.9">SDA</text>
<text x="256.5" y="97.4">OLED_0.96_128X64_I2C</text>
<text x="18.9" y="103.1">USB4105-GF-A-120</text>
<text x="38.1" y="107.7">A4</text>
<text x="41.9" y="107.4">VBUS</text>
<text x="56.5" y="106.8">GND</text>
<text x="66.7" y="106.8">GND</text>
<text x="94" y="107.5">C12</text>
<text x="100.3" y="107.5">100n</text>
<text x="103.4" y="102.5">+5V</text>
<text x="109.2" y="107.5">C6</text>
<text x="114.3" y="107.5">100n</text>
<text x="234.2" y="102.5">SCL</text>
<text x="243.6" y="107.4" transform="rotate(-90 243.6 107.4)">1</text>
<text x="244.7" y="104.9" transform="rotate(-90 244.7 104.9)">GND</text>
<text x="32" y="108.8">VBUS</text>
<text x="33.1" y="113.9">CC1</text>
<text x="38.1" y="112.8">A5</text>
<text x="41.9" y="112.5">CC1</text>
<text x="47.6" y="112.6">R10</text>
<text x="55.9" y="112.6">5.1K</text>
<text x="91" y="110" transform="rotate(-90 91 110)">GND</text>
<text x="105.2" y="112.5" transform="rotate(-90 105.2 112.5)">7</text>
<text x="107.7" y="113.1" transform="rotate(-90 107.7 113.1)">10 V3</text>
<text x="107.7" y="113.1" transform="rotate(-90 107.7 113.1)">10</text>
<text x="122.8" y="110" transform="rotate(-90 122.8 110)">GND</text>
<text x="130.2" y="108.2">R6</text>
<text x="130.2" y="110.1">1K</text>
<text x="145.4" y="108.2">R7</text>
<text x="145.4" y="110.1">1K</text>
<text x="33.1" y="116.4">CC2</text>
<text x="38" y="115.3">B5</text>
<text x="41.9" y="115">CC2</text>
<text x="47.6" y="115.2">R11</text>
<text x="55.9" y="115.2">5.1K</text>
<text x="70.7" y="116.3" transform="rotate(-90 70.7 116.3)">GND</text>
<text x="106.3" y="117.4" transform="rotate(-90 106.3 117.4)">VCC</text>
<text x="108.8" y="116" transform="rotate(-90 108.8 116)">V3</text>
<text x="111.1" y="119">RXD</text>
<text x="111.4" y="116.4">TXD</text>
<text x="116.1" y="115.3">8</text>
<text x="116.1" y="117.9">9</text>
<text x="153" y="115">GPIO15/RXD0</text>
<text x="153.3" y="117.6">GPIO14/TXD0</text>
<text x="241.9" y="115.7">GND</text>
<text x="34" y="121.5">D-</text>
<text x="34" y="124.1">D-</text>
<text x="38" y="122.9">B7</text>
<text x="38.1" y="120.4">A7</text>
<text x="38.1" y="125.5">A6</text>
<text x="44.4" y="122.7">USB_D-</text>
<text x="44.4" y="125.2">USB_D+</text>
<text x="90" y="125.2">USB_D-</text>
<text x="90" y="122.7">USB_D+</text>
<text x="98.4" y="122.9">1</text>
<text x="98.4" y="125.5">2</text>
<text x="100.8" y="124.1">UD+</text>
<text x="111.4" y="124.1">~{CTS}</text>
<text x="116.1" y="122.9">5</text>
<text x="128.3" y="123.4">CH340</text>
<text x="135.7" y="123.4">USB-to-UART</text>
<text x="34" y="126.6">D+</text>
<text x="34" y="129.1">D+</text>
<text x="38" y="128">B6</text>
<text x="100.8" y="126.6">UD-</text>
<text x="128.3" y="127.5">Package</text>
<text x="128.3" y="129.5">CH340E</text>
<text x="128.3" y="131.6">CH340X</text>
<text x="136.9" y="131.6">(newer</text>
<text x="137.4" y="127.5">MSSOP-10:</text>
<text x="144.3" y="131.6">version)</text>
<text x="238.5" y="127.9">+3V3_ID</text>
<text x="10.3" y="135.9">C</text>
<text x="23.7" y="137.4" transform="rotate(-90 23.7 137.4)">SHIELD</text>
<text x="30.1" y="137.4" transform="rotate(-90 30.1 137.4)">GND</text>
<text x="31.9" y="134.2">SBU1</text>
<text x="31.9" y="136.8">SBU2</text>
<text x="38" y="135.6">B8</text>
<text x="38.1" y="133.1">A8</text>
<text x="104.9" y="134.2">TNOW/~{DTR}</text>
<text x="108.8" y="137.9" transform="rotate(-90 108.8 137.9)">GND</text>
<text x="111.4" y="136.8">~{RTS}</text>
<text x="116.1" y="133.1">6</text>
<text x="116.1" y="135.6">4</text>
<text x="128.3" y="135.7">Package</text>
<text x="128.3" y="137.7">CH340N</text>
<text x="137.4" y="135.7">SOP-8:</text>
<text x="179.1" y="133.2">ID_SD</text>
<text x="179.1" y="135.2">These</text>
<text x="185.6" y="133.2">and</text>
<text x="185.6" y="135.2">pins</text>
<text x="190.2" y="133.2">ID_SC</text>
<text x="190.7" y="135.2">are</text>
<text x="194.9" y="135.2">reserved</text>
<text x="196.7" y="133.2">PINS:</text>
<text x="204" y="135.2">for</text>
<text x="207.8" y="135.2">HAT ID</text>
<text x="215.4" y="135.2">EEPROM.</text>
<text x="285.3" y="135.9">C</text>
<text x="22.6" y="141" transform="rotate(-90 22.6 141)">S1</text>
<text x="29" y="141" transform="rotate(-90 29 141)">A1</text>
<text x="107.7" y="140.4" transform="rotate(-90 107.7 140.4)">3</text>
<text x="110.5" y="142.5">CH340X</text>
<text x="110.5" y="140.6">U4</text>
<text x="128.3" y="141.2">Datasheet:</text>
<text x="139.4" y="141.2">CH340DS1.PDF</text>
<text x="179.1" y="139.3">At</text>
<text x="179.1" y="141.4">interrogated</text>
<text x="179.1" y="143.4">that</text>
<text x="182.1" y="139.3">boot</text>
<text x="184" y="143.4">identifes</text>
<text x="187.4" y="139.3">time</text>
<text x="191.8" y="141.4">to</text>
<text x="192.7" y="139.3">this</text>
<text x="193.3" y="143.4">the</text>
<text x="194.8" y="141.4">look</text>
<text x="197.4" y="139.3">I2C</text>
<text x="197.5" y="143.4">attached</text>
<text x="200" y="141.4">for</text>
<text x="201.6" y="139.3">interface</text>
<text x="203.8" y="141.4">an</text>
<text x="206.9" y="143.4">board</text>
<text x="207.3" y="141.4">EEPROM</text>
<text x="211.2" y="139.3">will</text>
<text x="213.4" y="143.4">and</text>
<text x="215.6" y="139.3">be</text>
<text x="228.2" y="140.5" transform="rotate(-90 228.2 140.5)">GND</text>
<text x="232.4" y="138">C1</text>
<text x="237.5" y="138">100n</text>
<text x="242.3" y="142.9" transform="rotate(-90 242.3 142.9)">8</text>
<text x="256.5" y="138.7">R1</text>
<text x="256.5" y="140.6">5.1K</text>
<text x="264.2" y="138.7">R2</text>
<text x="264.2" y="140.6">5.1K</text>
<text x="271.8" y="138.7">R3</text>
<text x="271.8" y="140.6">5.1K</text>
<text x="27.3" y="148.7">GND</text>
<text x="106" y="147.4">GND</text>
<text x="179.1" y="145.5">allows</text>
<text x="179.1" y="147.5">(and</text>
<text x="184.5" y="147.5">optionally,</text>
<text x="186.2" y="145.5">automagic</text>
<text x="195.7" y="147.5">Linux</text>
<text x="197.3" y="145.5">setup</text>
<text x="201.8" y="147.5">drivers).</text>
<text x="203.6" y="145.5">of</text>
<text x="206.6" y="145.5">the</text>
<text x="210.7" y="145.5">GPIOs</text>
<text x="233" y="145.8">1</text>
<text x="233" y="148.3">2</text>
<text x="235.5" y="146.9">A0</text>
<text x="235.5" y="149.5">A1</text>
<text x="243.4" y="147.8" transform="rotate(-90 243.4 147.8)">VCC</text>
<text x="245.9" y="146.9">SDA</text>
<text x="246" y="149.5">SCL</text>
<text x="250.8" y="145.8">5</text>
<text x="250.8" y="148.3">6</text>
<text x="275.3" y="145.5">ID_SDA</text>
<text x="275.4" y="148.1">ID_SCL</text>
<text x="179.1" y="151.6">Assembling</text>
<text x="179.1" y="155.7">DO NOT USE these</text>
<text x="190.9" y="151.6">R3</text>
<text x="194.5" y="151.6">enables</text>
<text x="198.8" y="155.7">pins</text>
<text x="203" y="151.6">write</text>
<text x="203.9" y="155.7">for</text>
<text x="207.7" y="155.7">anything</text>
<text x="208.7" y="151.6">protection.</text>
<text x="216.9" y="155.7">other</text>
<text x="233" y="150.9">3</text>
<text x="235.5" y="152">A2</text>
<text x="242.3" y="155.6" transform="rotate(-90 242.3 155.6)">4</text>
<text x="243.4" y="153.2" transform="rotate(-90 243.4 153.2)">GND</text>
<text x="246.8" y="152">WP</text>
<text x="250.8" y="150.9">7</text>
<text x="255.3" y="150.6">U1_WP</text>
<text x="276.3" y="154.5">TP1</text>
<text x="133.2" y="160.9">+3V3</text>
<text x="179.1" y="157.7">than</text>
<text x="179.1" y="159.8">unconnected</text>
<text x="184.4" y="157.7">attaching</text>
<text x="192.2" y="159.8">if</text>
<text x="194.5" y="157.7">an</text>
<text x="194.7" y="159.8">ID</text>
<text x="197.8" y="159.8">EEPROM not</text>
<text x="197.9" y="157.7">I2C</text>
<text x="202.2" y="157.7">ID</text>
<text x="205.2" y="157.7">EEPROM. Leave</text>
<text x="210.7" y="159.8">required.</text>
<text x="244.1" y="158.3">CAT24C256</text>
<text x="248.2" y="156.4">U1</text>
<text x="272.8" y="160">WP disable</text>
<text x="276.3" y="157.1">TP2</text>
<text x="14.5" y="162.2">+5V</text>
<text x="26" y="167.4">3</text>
<text x="26.3" y="164.7">AMS1117-3.3</text>
<text x="31.6" y="162.2">U6</text>
<text x="38.7" y="167.4">2</text>
<text x="78.6" y="162.2">+3V3</text>
<text x="128.2" y="167.2">U5</text>
<text x="240.5" y="164.7">GND</text>
<text x="268.6" y="163.9">GND</text>
<text x="28.4" y="168.5">VI</text>
<text x="33.9" y="172.2" transform="rotate(-90 33.9 172.2)">GND</text>
<text x="35" y="168.5">VO</text>
<text x="78.7" y="172.9">D4</text>
<text x="124.1" y="169.8">CAT24C256</text>
<text x="135.6" y="173.4" transform="rotate(-90 135.6 173.4)">8</text>
<text x="152.7" y="172.3">0</text>
<text x="152.7" y="170.5">R20</text>
<text x="160.3" y="172.3">0</text>
<text x="160.3" y="170.5">R22</text>
<text x="170.2" y="170.4">C8</text>
<text x="170.2" y="172.3">100n</text>
<text x="24.1" y="178.7">1u</text>
<text x="24.1" y="176.8">C10</text>
<text x="32.8" y="174.7" transform="rotate(-90 32.8 174.7)">1</text>
<text x="47" y="176.8">C2</text>
<text x="47" y="178.7">22u</text>
<text x="57.2" y="176.8">C3</text>
<text x="57.2" y="178.7">22u</text>
<text x="67.3" y="176.8">C9</text>
<text x="67.3" y="178.7">100n</text>
<text x="115.6" y="176">SDA</text>
<text x="115.6" y="178.5">SCL</text>
<text x="126.3" y="176.3">5</text>
<text x="126.3" y="178.8">6</text>
<text x="128.8" y="177.4">SDA</text>
<text x="128.8" y="179.9">SCL</text>
<text x="136.8" y="178.3" transform="rotate(-90 136.8 178.3)">VCC</text>
<text x="140.5" y="177.4">A0</text>
<text x="140.5" y="179.9">A1</text>
<text x="144.1" y="176.3">1</text>
<text x="144.1" y="178.8">2</text>
<text x="10.3" y="185.9">D</text>
<text x="78.1" y="181.8">R8</text>
<text x="78.1" y="183.7">1K</text>
<text x="126.3" y="181.4">7</text>
<text x="128.8" y="182.5">WP</text>
<text x="136.8" y="183.6" transform="rotate(-90 136.8 183.6)">GND</text>
<text x="140.5" y="182.5">A2</text>
<text x="144.1" y="181.4">3</text>
<text x="152.7" y="184.5">R21</text>
<text x="160.3" y="184.5">R23</text>
<text x="165.6" y="181.2">GND</text>
<text x="285.3" y="185.9">D</text>
<text x="135.6" y="186.1" transform="rotate(-90 135.6 186.1)">4</text>
<text x="152.7" y="186.3">0</text>
<text x="160.3" y="186.3">0</text>
<text x="19.7" y="193.1">GND</text>
<text x="31.1" y="193.1">GND</text>
<text x="42.5" y="193.1">GND</text>
<text x="52.7" y="193.1">GND</text>
<text x="62.8" y="193.1">GND</text>
<text x="74.3" y="193.1">GND</text>
<text x="133.9" y="196.4">GND</text>
<text x="149.1" y="196.4">GND</text>
<text x="156.7" y="196.4">GND</text>
<text x="35" y="199.9">1</text>
<text x="85" y="199.9">2</text>
<text x="135" y="199.9">3</text>
<text x="185" y="199.9">4</text>
<text x="235" y="199.9">5</text>
<text x="285" y="199.9">6</text>
</g>
<g font-size="1.4">
<text x="207.8" y="34.8">Temperature</text>
<text x="218" y="34.8">alert</text>
<text x="180.3" y="46.7">TMP1075</text>
<text x="188.2" y="46.7">I2C</text>
<text x="191.8" y="46.7">addresses</text>
<text x="181.1" y="48.7">A2</text>
<text x="181.6" y="50.6">0</text>
<text x="181.6" y="52.5">0</text>
<text x="185" y="48.7">A1</text>
<text x="185.5" y="50.6">0</text>
<text x="185.5" y="52.5">0</text>
<text x="188.8" y="48.7">A0</text>
<text x="189.3" y="50.6">0</text>
<text x="189.3" y="52.5">1</text>
<text x="193" y="50.6">0x48</text>
<text x="193" y="52.5">0x49</text>
<text x="193.4" y="48.7">Hex</text>
<text x="181.6" y="54.4">0</text>
<text x="181.6" y="56.3">0</text>
<text x="181.6" y="58.2">1</text>
<text x="185.5" y="54.4">1</text>
<text x="185.5" y="56.3">1</text>
<text x="185.5" y="58.2">0</text>
<text x="189.3" y="54.4">0</text>
<text x="189.3" y="56.3">1</text>
<text x="189.3" y="58.2">0</text>
<text x="193" y="56.3">0x4B</text>
<text x="193" y="58.2">0x4C</text>
<text x="193" y="54.4">0x4A</text>
<text x="181.6" y="60.1">1</text>
<text x="181.6" y="62">1</text>
<text x="181.6" y="63.9">1</text>
<text x="185.5" y="60.1">0</text>
<text x="185.5" y="62">1</text>
<text x="185.5" y="63.9">1</text>
<text x="189.3" y="60.1">1</text>
<text x="189.3" y="62">0</text>
<text x="189.3" y="63.9">1</text>
<text x="193" y="60.1">0x4D</text>
<text x="193" y="62">0x4E</text>
<text x="193" y="63.9">0x4F</text>
<text x="130.1" y="101.1">SML-310PT</text>
<text x="145.4" y="101.1">SML-310MTT86</text>
<text x="256.5" y="100.3">OLED</text>
<text x="261.3" y="100.3">display</text>
<text x="267.6" y="100.3">I2C</text>
<text x="271.1" y="100.3">addresses:</text>
<text x="256.5" y="103.5">0x3C</text>
<text x="256.5" y="105.1">0x3D</text>
<text x="261.3" y="103.5">(default)</text>
<text x="78.7" y="170.7">3.3V</text>
<text x="83" y="170.7">LED</text>
<text x="78.7" y="174.7">SML-310MTT86</text>
<text x="95.2" y="175.6">CAT24Cx</text>
<text x="102.7" y="175.6">I2C</text>
<text x="106.2" y="175.6">addresses</text>
</g>
<g font-size="1.2">
<text x="96.2" y="177.6">A2</text>
<text x="96.6" y="179.4">0</text>
<text x="100" y="177.6">A1</text>
<text x="100.4" y="179.4">0</text>
<text x="103.8" y="177.6">A0</text>
<text x="104.2" y="179.4">0</text>
<text x="107.1" y="177.6">Address</text>
<text x="108.1" y="179.4">0x50</text>
<text x="96.6" y="181.3">0</text>
<text x="96.6" y="183.2">0</text>
<text x="96.6" y="185.1">0</text>
<text x="100.4" y="181.3">0</text>
<text x="100.4" y="183.2">1</text>
<text x="100.4" y="185.1">1</text>
<text x="104.2" y="181.3">1</text>
<text x="104.2" y="183.2">0</text>
<text x="104.2" y="185.1">1</text>
<text x="108.1" y="181.3">0x51</text>
<text x="108.1" y="183.2">0x52</text>
<text x="108.1" y="185.1">0x53</text>
<text x="96.6" y="187">1</text>
<text x="96.6" y="189">1</text>
<text x="96.6" y="190.9">1</text>
<text x="100.4" y="187">0</text>
<text x="100.4" y="189">0</text>
<text x="100.4" y="190.9">1</text>
<text x="104.2" y="187">0</text>
<text x="104.2" y="189">1</text>
<text x="104.2" y="190.9">0</text>
<text x="108.1" y="187">0x54</text>
<text x="108.1" y="189">0x55</text>
<text x="108.1" y="190.9">0x56</text>
<text x="96.6" y="192.8">1</text>
<text x="100.4" y="192.8">1</text>
<text x="104.2" y="192.8">1</text>
<text x="108.1" y="192.8">0x57</text>
</g>
<g font-size="1.1">
<text x="33.6" y="29.2">0402</text>
<text x="33.6" y="26.6">0402</text>
<text x="108.4" y="27.9">1x1mm</text>
<text x="113.4" y="27.9">Drill</text>
<text x="116.7" y="27.9">0.5mm</text>
<text x="108.4" y="35.5">1x1mm</text>
<text x="113.4" y="35.5">Drill</text>
<text x="116.7" y="35.5">0.5mm</text>
<text x="225.3" y="33">0402</text>
<text x="212.1" y="41.2">Red</text>
<text x="215.1" y="41.2">LED</text>
<text x="248.2" y="40">0402</text>
<text x="263.4" y="39.3">0402</text>
<text x="274" y="39.3">0402</text>
<text x="111.8" y="43.2">D1.0mm</text>
<text x="213" y="42.5">0603</text>
<text x="111.8" y="50.8">D1.0mm</text>
<text x="232.3" y="55.2">SO-8</text>
<text x="263.8" y="57.1">0402</text>
<text x="274" y="57.1">0402</text>
<text x="43.1" y="100.9">0603</text>
<text x="60.9" y="99">0805</text>
<text x="71.7" y="99">0603</text>
<text x="130.1" y="102.2">Red</text>
<text x="130.1" y="103.5">0603</text>
<text x="133.1" y="102.2">LED</text>
<text x="145.3" y="102.8">Green</text>
<text x="145.3" y="104.1">0603</text>
<text x="149.4" y="102.8">LED</text>
<text x="60.4" y="112.6">0402</text>
<text x="100.2" y="109.8">0402</text>
<text x="114.2" y="109.8">0402</text>
<text x="130.1" y="111.7">0402</text>
<text x="145.3" y="111.7">0402</text>
<text x="60.4" y="115.2">0402</text>
<text x="237.4" y="140.3">0402</text>
<text x="256.5" y="142.2">0402</text>
<text x="264.1" y="142.2">0402</text>
<text x="271.7" y="142.2">0402</text>
<text x="110.4" y="144.1">MSOP-10</text>
<text x="246.8" y="160">TSSOP-8</text>
<text x="126.8" y="171.4">TSSOP-8</text>
<text x="152.8" y="173.8">0402</text>
<text x="160.4" y="173.8">0402</text>
<text x="170.1" y="174">0402</text>
<text x="33.6" y="174.6">SOT-223-3</text>
<text x="78.7" y="176.5">0603</text>
<text x="24" y="180.3">0805</text>
<text x="46.9" y="180.3">0805</text>
<text x="57.1" y="180.3">0805</text>
<text x="67.2" y="180.3">0603</text>
<text x="78" y="185.4">0402</text>
<text x="152.8" y="187.8">0402</text>
<text x="160.4" y="187.8">0402</text>
</g>
</svg>
